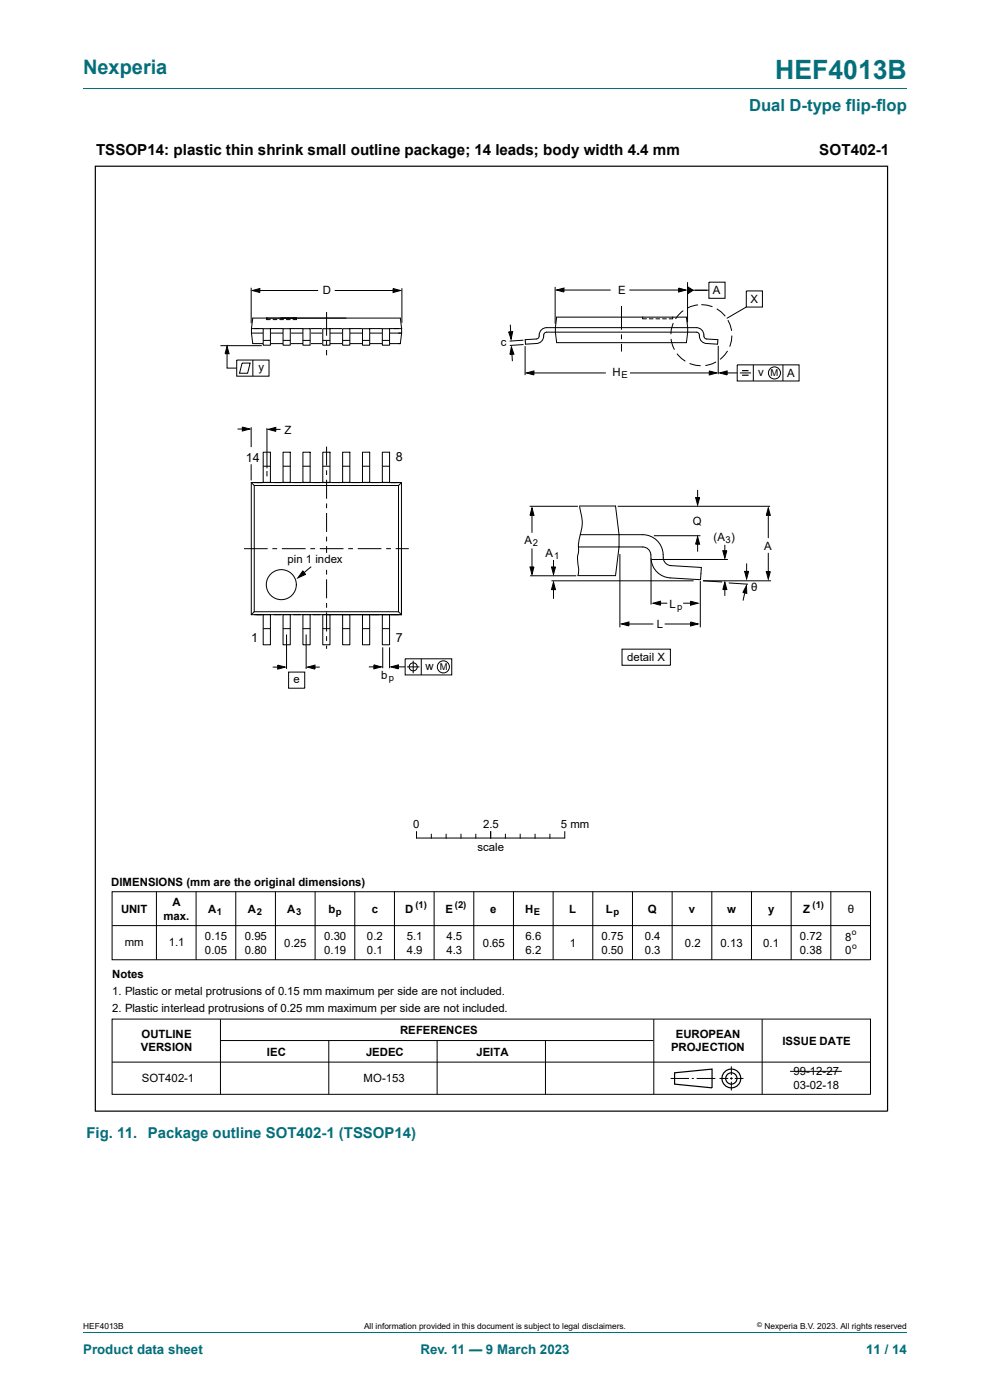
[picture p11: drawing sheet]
<svg xmlns="http://www.w3.org/2000/svg" width="210mm" height="297mm" viewBox="0 0 210 297" stroke-linecap="round" stroke-linejoin="round" font-family="sans-serif">
<path d="M17.6 18.8h174.8" fill="none" stroke="#036f7b" stroke-width=".21"/>
<g fill="none" stroke="#000" stroke-width=".21">
<path d="M145.8 59.9v8.5M150.4 59.9h3.4v3.4h-3.4zM46.8 73.3h8.7M48.2 73.5l.4 1.5h-.9zM48.2 74.1v4h2M50.2 76.4h6.9v3.4h-6.9zM51.4 77h1.7l-.6 2.2h-1.7zM53.3 61v7.6M53.3 70.7l.3 2.2h31.3l.3-2.2M53.3 70.7h31.9M53.3 69.7l.3-2.2h31.3l.3 2.2M53.3 69.7v1"/>
<path d="M53.3 69.7h31.9M53.5 61.6l1.6-.4v.9zM53.6 76.4v3.4M54.5 61.6h13M56.5 67.5v.3h.8M57.9 67.8h.8M59.3 67.8h.8M60.7 67.8h.9M62.9 67.5v.3h-.7M71 61.6h13.1M83.4 61.2l1.6 .4-1.6 .5zM85.2 69.7v1"/>
<path d="M85.3 61.1v7.4M107.9 70.4h.8l-.3 1.6zM108.2 68.9l.2 2.5M108.5 73.6l.5 1.5-.8 .1zM108.5 74.1l.2 2.5M111 72.2l-2.9 .2M111.1 73.1l-3 .2M111.4 73.4v6.2M111.4 72.1l2.4-.2a.7 .7 0 0 0 .6-.9 1.59 1.59 0 0 1 1.6-1.5h31.7a1.76 1.76 0 0 1 1.7 2l.5 .4 2.4 .2-.1 .9-2.3-.1a1.77 1.77 0 0 1-1.6-2.1l-.6-.3h-31.7a.7 .7 0 0 0-.7 .8 1.58 1.58 0 0 1-1.5 1.6l-2.3 .1zM111.7 79.1l1.6-.4v.8zM112.5 79.1h16M117.8 60.9v7.8"/>
<path d="M118 61.5l1.6-.4v.9zM118.1 67.3h27.5l.3 2.2-.3 3.2h-27.5l-.3-2.2zM118.7 61.5h10.8M131.8 64.9v5M131.8 71v1M131.8 73v1.6M133.5 61.5h11.2M133.6 79.1h17.4M136.3 67.3v.3h.8M137.7 67.6h.8M139.1 67.6h.8M140.5 67.6h.8"/>
<path d="M142.4 71.9l.3 1.5 .4 .8M142.7 67.3v.3h-.7M142.8 68.6l-.4 1.3-.1 1M143.6 75l1 1.1 .8 .5M144 61.1l1.5 .4-1.5 .5zM144.9 65.9l-1.1 1-.5 .8M145.8 60.8l1.2 .8-1.2 .7zM146.3 77.1l1.3 .4 1 .1M146.4 61.6h3.9M148.1 64.7l-1.6 .3-.7 .4M148.8 64.6l1.1 .1 1.2 .4M150.5 78.7l1.5 .4-1.5 .4z"/>
<path d="M151.9 76.8l-.9 .4-1.4 .3M152 65.5l1 .7 .8 .9M152.4 73.4v6M152.7 79.1l1.5-.4v.8zM153.5 79.1h2.9M154.3 74.4l-.6 .9-1 .9M154.4 67.9l.5 1 .3 1.3M155.3 71.2l-.1 1.1-.4 1.2M156.4 77.4h13.1v3.4h-13.1zM156.9 79.1h2.4M158.3 61.7h3.4v3.4h-3.4zM158.3 65.1l-4.1 2.4"/>
<path d="M159.8 77.4v3.4M166.1 77.4v3.4M50.4 91h2M51.4 90.6l1.6 .4-1.6 .4zM53.3 90.6v4.3M53.3 98.5v3.4M56.6 90.8v8.6M56.6 99.9v1.2M56.9 91.1l1.6-.4v.8zM57.5 91.1h2M69.3 94.7v4.1M69.3 99.8v1"/>
<path d="M51.8 116.4h5M53.3 102.4v28M53.3 102.4h31.9M53.3 102.4l.6 .6M53.9 103v26.8M53.9 103h30.6M57.8 116.4h1M64.8 116.4h-5M65.8 116.4h1M67.8 116.4h5.1M69.3 101.8v4M69.3 106.8v1"/>
<path d="M69.3 108.8v4M69.3 113.8v1.1M69.3 115.9v4M73.9 116.4h1M80.9 116.4h-5M81.9 116.4h1M83.9 116.4h2.8M84.5 103v26.8M85.2 102.4v28M85.2 102.4l-.7 .6M112.4 107.4h10.2M112.8 107.7l.5 1.6h-.9z"/>
<path d="M112.8 108.3v4.7M112.8 116.4v4.7M117.4 118.8v2.6M122.7 116h13.6a2.04 2.04 0 0 1 1.8 2.7M122.9 107.3h7.7l.7 6.1v2.6l-.7 6.1h-8l.2-1.2a8.5 8.5 0 0 1-.1-4.1v-1.3a20.5 20.5 0 0 0 .7-5.6l-.5-2.5M123.1 113.4h13.2a4.6 4.6 0 0 1 4.4 5.3 1.71 1.71 0 0 0 1.6 1.3l6.5 .4-.2 2.6-6.4-.4a4.3 4.3 0 0 1-4.1-3.9M131 107.4h32.4M131.5 117.5v15.6M138.1 118.7v9.6M138.2 118.7h16.2M138.7 113.6h9.9M147.6 105.6h.8l-.4 1.5z"/>
<path d="M148 113.9l.4 1.5h-.8zM148 103.9v2.4M148 114.6v2.4M153.3 116.8h.9l-.4 1.6zM153.8 115.6v1.9M158.4 119.5v2.6M163 107.7l.4 1.6h-.9zM163 108.8v5.4M163 117.3v4.5M53.3 130.4h31.9M53.9 129.8h30.6M53.9 129.8l-.6 .6"/>
<path d="M60.8 134.6v7.3M64.2 121.1l.6 .8-1.6 .7zM64.9 134.6v7.3M66 120.2l-2.4 2.1M69.3 120.9v1M69.3 122.9v4M69.3 127.9v1M69.3 129.9v4.1M69.3 135v1M69.3 137v.6M81.2 137.3v4.5M82.6 137.3v4.5"/>
<path d="M84.5 129.8l.7 .6M85.9 139.8h9.9v3.4h-9.9zM89.4 139.8v3.4M112.4 120.3h.9l-.5 1.6zM112.4 122.1h9.8M117 123.2h30.1M117 120.3h.8l-.4 1.6zM117.4 123.5l.4 1.6h-.8zM117.4 124.5v2.5M131.8 132.4l1.6-.5v.9zM131.9 137.7h10.3v3.4h-10.3zM132.5 132.4h6.1"/>
<path d="M138.5 128l1.6-.5v.9zM139.4 128h2.1M141 132.4h6.3M144.9 128h2.1M146.5 127.5l1.6 .5-1.6 .4zM146.5 131.9l1.6 .5-1.6 .4zM148.5 123.3v9.8M149.1 123.2l4.1 .3M149.2 123.2h14.4M153.8 123.5l.4 1.6h-.9zM153.8 124.5v1.9M154.6 123.7l4.1 .2"/>
<path d="M158 121.2h.8l-.4 1.6zM158.2 124.8l-.6 2.6M158.3 124.2l.1 1.7-.8-.2zM162.5 121.3h.9l-.4 1.6zM57.9 141.5h1.8M58.9 141.1l1.6 .4-1.6 .4zM61.2 142.6h3.4v3.4h-3.4zM65.2 141.5l1.6-.4v.8zM66 141.5h1.8M78.2 141.5h1.9M79.3 141l1.6 .5-1.6 .4zM82.9 141.5l1.6-.5v.9z"/>
<path d="M83.8 141.5h2.1M86.4 141.5h2.6M87.7 140.2v2.6M88.4 176.4v1.4M88.4 177.8h31.3M91.5 177v.8M94.6 177v.8M97.8 177v.8M100.9 177v.8M104.1 176.4v1.4M107.2 177v.8M110.3 177v.8"/>
<path d="M113.5 177v.8M116.6 177v.8M119.8 176.4v1.4M23.8 189.2h160.9v14.4h-160.9zM23.8 196.4h160.8M33.2 189.2v14.4M41.6 189.2v14.4M50 189.2v14.4M58.4 189.2v14.4M66.8 189.2v14.4M75.3 189.2v14.4M83.7 189.1v14.5"/>
<path d="M92.1 189.2v14.4M100.5 189.2v14.4M108.9 189.2v14.4M117.3 189.2v14.4M125.7 189.2v14.4M134.2 189.2v14.4M142.6 189.2v14.4M151 189.2v14.4M159.4 189.1v14.5M167.8 189.2v14.4M176.2 189.2v14.4M23.8 216.2h160.8v16h-160.8z"/>
<path d="M46.8 216.2v16M138.7 216.2v16M161.7 216.2v16M23.8 225.3h160.8M46.8 220.7h91.8M69.7 220.7v11.5M92.7 220.7v11.5M115.7 220.7v11.5M142.3 228.8h3.9M146.7 228.8h.5M147.8 228.8h3.9M152.6 228.8h1.9"/>
<path d="M154.9 228.8h.5M155.1 226.2v1.9M155.1 228.5v.5M155.1 229.5v1.8M155.9 228.8h1.8M167.6 227.3h11"/>
<circle cx="164.3" cy="79.1" r="1.28"/>
<circle cx="59.7" cy="124" r="3.2"/>
<circle cx="87.7" cy="141.5" r=".85"/>
<circle cx="94" cy="141.5" r="1.28"/>
</g>
<g fill="none" stroke="#000" stroke-width=".25">
<path d="M20.2 35.3h168.1v200.4h-168.1zM157.4 78.6h1.4M157.4 79.6h1.4M143.1 227.6l7.9-.8v4l-7.9-.8z"/>
<circle cx="155.1" cy="228.8" r="1.99"/>
<circle cx="155.1" cy="228.8" r="1.2"/>
</g>
<g fill="#000">
<path d="M48.2 73.5l.4 1.5h-.9zM53.5 61.6l1.6-.4v.9zM83.4 61.2l1.6 .4-1.6 .5zM107.9 70.4h.8l-.3 1.6zM108.5 73.6l.5 1.5-.8 .1zM111.7 79.1l1.6-.4v.8zM118 61.5l1.6-.4v.9zM144 61.1l1.5 .4-1.5 .5zM145.8 60.8l1.2 .8-1.2 .7zM150.5 78.7l1.5 .4-1.5 .4zM152.7 79.1l1.5-.4v.8zM51.4 90.6l1.6 .4-1.6 .4z"/>
<path d="M56.9 91.1l1.6-.4v.8zM112.8 107.7l.5 1.6h-.9zM148 113.9l.4 1.5h-.8zM147.6 105.6h.8l-.4 1.5zM153.3 116.8h.9l-.4 1.6zM163 107.7l.4 1.6h-.9zM64.2 121.1l.6 .8-1.6 .7zM112.4 120.3h.9l-.5 1.6zM117.4 123.5l.4 1.6h-.8zM117 120.3h.8l-.4 1.6zM131.8 132.4l1.6-.5v.9zM138.5 128l1.6-.5v.9z"/>
<path d="M146.5 127.5l1.6 .5-1.6 .4zM146.5 131.9l1.6 .5-1.6 .4zM153.8 123.5l.4 1.6h-.9zM158.3 124.2l.1 1.7-.8-.2zM158 121.2h.8l-.4 1.6zM162.5 121.3h.9l-.4 1.6zM58.9 141.1l1.6 .4-1.6 .4zM65.2 141.5l1.6-.4v.8zM79.3 141l1.6 .5-1.6 .4zM82.9 141.5l1.6-.5v.9z"/>
</g>
<path d="M68.8 117.4h.9v2.5h-.9z" fill="#fff"/>
<path d="M68.8 117.4h.9v2.5h-.9z" fill="none" stroke="#fff" stroke-width=".21"/>
<g fill="none" stroke="#000" stroke-width=".21">
<path d="M55.8 95.9h1.6v6.4h-1.6zM55.9 98.9h1.4M60 95.9h1.6v6.4h-1.6zM60.1 98.9h1.4M64.3 95.9h1.5v6.4h-1.5zM64.3 98.9h1.4M68.5 95.9h1.5v6.4h-1.5zM68.5 98.9h1.5M72.7 95.9h1.5v6.4h-1.5zM72.7 98.9h1.5M76.9 95.9h1.5v6.4h-1.5zM76.9 98.9h1.5"/>
<path d="M81.1 95.9h1.5v6.4h-1.5zM81.1 98.9h1.5M55.8 130.4h1.6v6.4h-1.6zM55.9 133.4h1.4M60 130.4h1.6v6.4h-1.6zM60.1 133.4h1.4M64.3 130.4h1.5v6.4h-1.5zM64.3 133.4h1.4M68.5 130.4h1.5v6.4h-1.5zM68.5 133.4h1.5M72.7 130.4h1.5v6.4h-1.5zM72.7 133.4h1.5"/>
<path d="M76.9 130.4h1.5v6.4h-1.5zM76.9 133.4h1.5M81.1 130.4h1.5v6.4h-1.5zM81.1 133.4h1.5"/>
</g>
<path d="M55.8 69.7h1.6v3.5h-1.6z" fill="#fff"/>
<path d="M55.8 69.7h1.6v3.5h-1.6z" fill="none" stroke="#000" stroke-width=".21"/>
<path d="M81.1 69.7h1.5v3.5h-1.5z" fill="#fff"/>
<path d="M81.1 69.7h1.5v3.5h-1.5z" fill="none" stroke="#000" stroke-width=".21"/>
<path d="M76.9 69.7h1.5v3.5h-1.5z" fill="#fff"/>
<path d="M76.9 69.7h1.5v3.5h-1.5z" fill="none" stroke="#000" stroke-width=".21"/>
<path d="M72.7 69.7h1.5v3.5h-1.5z" fill="#fff"/>
<path d="M72.7 69.7h1.5v3.5h-1.5z" fill="none" stroke="#000" stroke-width=".21"/>
<path d="M68.5 69.7h1.5v3.5h-1.5z" fill="#fff"/>
<path d="M68.5 69.7h1.5v3.5h-1.5z" fill="none" stroke="#000" stroke-width=".21"/>
<path d="M64.3 69.7h1.5v3.5h-1.5z" fill="#fff"/>
<path d="M64.3 69.7h1.5v3.5h-1.5z" fill="none" stroke="#000" stroke-width=".21"/>
<path d="M60 69.7h1.6v3.5h-1.6z" fill="#fff"/>
<path d="M55.9 72.2h1.4M60 69.7h1.6v3.5h-1.6zM60.1 72.2h1.4M64.3 72.2h1.4M68.5 72.2h1.5M69.3 66.2v5M69.3 72.2v1M69.3 74.2v1.2M72.7 72.2h1.5M76.9 72.2h1.5M81.1 72.2h1.5" fill="none" stroke="#000" stroke-width=".21"/>
<path d="M17.6 282.6h174.8" fill="none" stroke="#036f7b" stroke-width=".21"/>
<text font-size="5.6" fill="#036f7b" x="164.5" y="16.8">HEF4013B</text>
<text font-size="4.2" fill="#036f7b" x="17.6" y="15.6">Nexperia</text>
<text font-size="3.5" fill="#036f7b" x="158.9" y="23.7">Dual D-type flip-flop</text>
<g font-size="3.2">
<text x="20.4" y="32.9">TSSOP14: plastic thin shrink small outline package; 14 leads; body width 4.4 mm</text>
<text x="173.8" y="32.9">SOT402-1</text>
</g>
<g font-size="3.2" fill="#036f7b">
<text x="18.3" y="241.4">Fig. 11.</text>
<text x="31.3" y="241.4">Package outline SOT402-1 (TSSOP14)</text>
</g>
<g font-size="2.8" fill="#036f7b">
<text x="17.6" y="287.2">Product data sheet</text>
<text x="89.2" y="287.2">Rev. 11 — 9 March 2023</text>
<text x="183.7" y="287.2">11 / 14</text>
</g>
<g font-size="2.7">
<text x="52.2" y="97.9">14</text>
<text x="84" y="97.9">8</text>
<text x="53.3" y="136.2">1</text>
<text x="84" y="136.2">7</text>
</g>
<g font-size="2.4">
<text x="68.5" y="62.4">D</text>
<text x="131.1" y="62.4">E</text>
<text x="151.2" y="62.4">A</text>
<text x="159.2" y="64.3">X</text>
<text x="106.2" y="73.4">c</text>
<text x="54.8" y="78.8">y</text>
<text x="129.9" y="79.7">H</text>
<text x="160.8" y="79.8">v</text>
<text x="167" y="80">A</text>
<text x="60.4" y="92.1">Z</text>
<text x="147" y="111.5">Q</text>
<text x="61" y="119.5">pin 1 ind</text>
<text x="70.1" y="119.5">ex</text>
<text x="111.2" y="115.3">A</text>
<text x="115.7" y="118.1">A</text>
<text x="151.4" y="114.8">(A )</text>
<text x="162.1" y="116.7">A</text>
<text x="159.3" y="125.4">θ</text>
<text x="142" y="128.9">L</text>
<text x="139.3" y="133.2">L</text>
<text x="90.3" y="142.1">w</text>
<text x="133" y="140.2">detail X</text>
<text x="62.3" y="144.9">e</text>
<text x="80.9" y="144">b</text>
<text x="87.6" y="175.7">0</text>
<text x="102.5" y="175.7">2.5</text>
<text x="119" y="175.7">5 mm</text>
<text x="101.3" y="180.4">scale</text>
<text x="23.6" y="188">DIMENSIONS (mm are the original dimensions)</text>
<text x="25.7" y="193.6">UNIT</text>
<text x="34.7" y="195.1">max.</text>
<text x="36.6" y="192.2">A</text>
<text x="44.2" y="193.6">A</text>
<text x="52.6" y="193.6">A</text>
<text x="60.9" y="193.6">A</text>
<text x="69.7" y="193.6">b</text>
<text x="78.8" y="193.6">c</text>
<text x="86" y="193.6">D</text>
<text x="94.5" y="193.6">E</text>
<text x="104" y="193.6">e</text>
<text x="111.4" y="193.6">H</text>
<text x="120.8" y="193.6">L</text>
<text x="128.5" y="193.6">L</text>
<text x="137.4" y="193.6">Q</text>
<text x="146.1" y="193.6">v</text>
<text x="154.2" y="193.6">w</text>
<text x="162.9" y="193.6">y</text>
<text x="170.4" y="193.6">Z</text>
<text x="179.8" y="193.6">θ</text>
<text x="26.5" y="200.6">mm</text>
<text x="35.8" y="200.8">1.1</text>
<text x="43.5" y="199.4">0.15</text>
<text x="43.5" y="202.3">0.05</text>
<text x="51.9" y="199.4">0.95</text>
<text x="51.9" y="202.3">0.80</text>
<text x="60.3" y="200.9">0.25</text>
<text x="68.8" y="199.4">0.30</text>
<text x="68.8" y="202.3">0.19</text>
<text x="77.8" y="199.4">0.2</text>
<text x="77.8" y="202.3">0.1</text>
<text x="86.3" y="199.4">5.1</text>
<text x="86.3" y="202.3">4.9</text>
<text x="94.7" y="199.4">4.5</text>
<text x="94.7" y="202.3">4.3</text>
<text x="102.4" y="200.8">0.65</text>
<text x="111.5" y="199.4">6.6</text>
<text x="111.5" y="202.3">6.2</text>
<text x="120.9" y="200.8">1</text>
<text x="127.6" y="199.4">0.75</text>
<text x="127.6" y="202.3">0.50</text>
<text x="136.8" y="199.4">0.4</text>
<text x="136.8" y="202.3">0.3</text>
<text x="145.3" y="200.8">0.2</text>
<text x="152.8" y="200.8">0.13</text>
<text x="161.9" y="200.8">0.1</text>
<text x="169.7" y="199.4">0.72</text>
<text x="169.7" y="202.3">0.38</text>
<text x="179.2" y="199.5">8</text>
<text x="179.2" y="202.5">0</text>
<text x="23.8" y="207.4">Notes</text>
<text x="23.8" y="211">1. Plastic or metal protrusions of 0.15 mm maximum per side are not included.</text>
<text x="23.8" y="214.7">2. Plastic interlead protrusions of 0.25 mm maximum per side are not included.</text>
<text x="30" y="220.1">OUTLINE</text>
<text x="84.9" y="219.4">REFERENCES</text>
<text x="143.4" y="220.1">EUROPEAN</text>
<text x="166" y="221.6">ISSUE DATE</text>
<text x="29.9" y="223">VERSION</text>
<text x="56.6" y="224">IEC</text>
<text x="77.6" y="224">JEDEC</text>
<text x="101.1" y="224">JEITA</text>
<text x="142.4" y="223">PROJECTION</text>
<text x="30.1" y="229.6">SOT402-1</text>
<text x="77.1" y="229.6">MO-153</text>
<text x="168.3" y="228.1">99-12-27</text>
<text x="168.3" y="231">03-02-18</text>
</g>
<g font-size="2">
<text x="131.8" y="80.2">E</text>
<text x="163.4" y="79.8">M</text>
<text x="113" y="115.9">2</text>
<text x="117.5" y="118.6">1</text>
<text x="153.9" y="115.3">3</text>
<text x="143.6" y="129.4">p</text>
<text x="93.3" y="142.1">M</text>
<text x="82.5" y="144.6">p</text>
<text x="46" y="194.2">1</text>
<text x="54.5" y="194.2">2</text>
<text x="62.8" y="194.2">3</text>
<text x="71.2" y="194.2">p</text>
<text x="88.1" y="192.7">(1)</text>
<text x="96.5" y="192.7">(2)</text>
<text x="113.2" y="194.2">E</text>
<text x="130.2" y="194.2">p</text>
<text x="172.3" y="192.7">(1)</text>
</g>
<g font-size="1.8">
<text x="180.7" y="198.3">o</text>
<text x="180.8" y="201.3">o</text>
<text x="17.6" y="282">HEF4013B</text>
<text x="77.2" y="282">All information provided in this document is subject to legal disclaimers.</text>
<text x="162.2" y="282">Nexperia B.V. 2023. All rights reserved</text>
</g>
<text font-size="1.4" x="160.6" y="281.6">©</text>
</svg>
